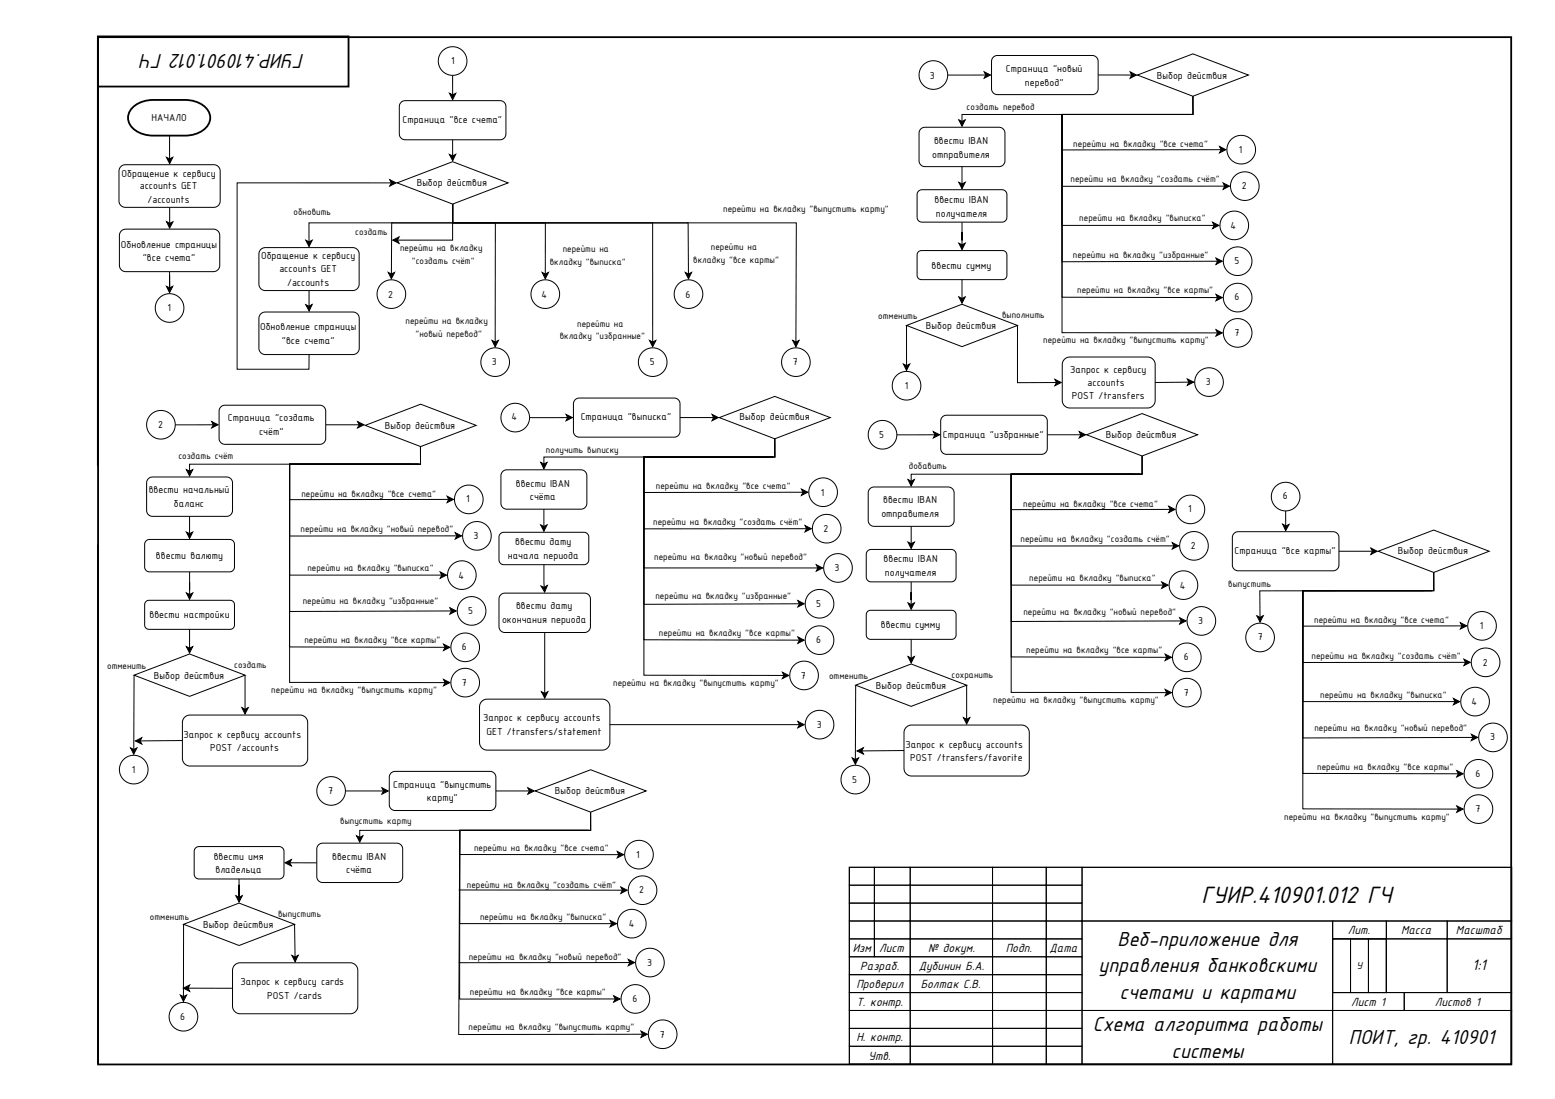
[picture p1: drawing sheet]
<svg xmlns="http://www.w3.org/2000/svg" width="420mm" height="297mm" viewBox="0 0 420 297" stroke-linecap="round" stroke-linejoin="round" font-family="sans-serif">
<path d="M26.4 9.8v116.1M26.5 9.8h67.7v13.6h-67.7zM26.5 10h381.9v277.7h-381.9zM26.5 147.2v140.3" fill="none" stroke="#000" stroke-width=".49"/>
<g fill="none" stroke="#000" stroke-width=".27">
<path d="M45.8 36.8v6.1M45 42.5l.8 .4 .9-.4-.9 1.7zM229.5 234.4h179v53.2h-179zM229.5 234.4h6.8v4.8h-6.8zM229.5 239.2h6.8v4.9h-6.8zM236.3 239.2h9.7v4.9h-9.7zM236.3 234.4h9.7v4.8h-9.7zM246 234.4h22.2v4.8h-22.2zM246 239.2h22.2v4.9h-22.2zM268.2 234.4h14.5v4.8h-14.5zM268.2 239.2h14.5v4.9h-14.5zM282.7 234.4h9.7v4.8h-9.7z"/>
<path d="M282.7 239.2h9.7v4.9h-9.7zM292.4 234.4h116.1v14.5h-116.1zM229.5 248.9h6.8v4.8h-6.8zM229.5 253.7h6.8v4.9h-6.8zM229.5 244.1h6.8v4.8h-6.8zM229.5 258.6h16.5v4.8h-16.5zM236.3 244.1h9.7v4.8h-9.7zM236.3 248.9h9.7v4.8h-9.7zM236.3 253.7h9.7v4.9h-9.7zM246 244.1h22.2v4.8h-22.2zM246 248.9h22.2v4.8h-22.2zM246 253.7h22.2v4.9h-22.2z"/>
<path d="M246 258.6h22.2v4.8h-22.2zM268.2 253.7h14.5v4.9h-14.5zM268.2 244.1h14.5v4.8h-14.5zM268.2 248.9h14.5v4.8h-14.5zM268.2 258.6h14.5v4.8h-14.5zM282.7 244.1h9.7v4.8h-9.7zM282.7 248.9h9.7v4.8h-9.7zM282.7 253.7h9.7v4.9h-9.7zM282.7 258.6h9.7v4.8h-9.7zM292.4 248.9h67.7v24.2h-67.7zM360.1 253.7h14.5v14.6h-14.5zM360.1 248.9h14.5v4.8h-14.5z"/>
<path d="M360.1 253.7h4.9v14.5h-4.9zM364.9 253.7h4.9v14.6h-4.9zM369.8 253.7h4.8v14.6h-4.8zM374.6 248.9h16.5v4.8h-16.5zM374.6 253.7h16.5v14.5h-16.5zM391.1 253.7h17.4v14.5h-17.4zM391.1 248.9h17.4v4.8h-17.4zM229.5 263.4h16.5v4.8h-16.5zM229.5 268.3h16.5v4.8h-16.5zM229.5 277.9h16.5v4.9h-16.5zM229.5 273.1h16.5v4.8h-16.5zM245.9 268.3h22.3v4.8h-22.3z"/>
<path d="M246 263.4h22.2v4.9h-22.2zM246 273.1h22.2v4.8h-22.2zM246 277.9h22.2v4.9h-22.2zM268.2 263.4h14.5v4.8h-14.5zM268.2 273.1h14.5v4.8h-14.5zM268.2 277.9h14.5v4.9h-14.5zM268.2 268.2h14.5v4.9h-14.5zM282.7 263.4h9.7v4.8h-9.7zM282.7 277.9h9.7v4.9h-9.7zM282.7 268.2h9.7v4.9h-9.7zM282.7 273.1h9.7v4.8h-9.7zM292.4 273.1h67.7v14.5h-67.7z"/>
<path d="M360.1 273.1h48.4v14.5h-48.4zM360.1 268.2h19.4v4.9h-19.4zM379.4 268.3h29.1v4.8h-29.1zM229.5 282.8h16.5v4.8h-16.5zM246 282.8h22.2v4.8h-22.2zM268.2 282.8h14.5v4.8h-14.5zM282.7 282.8h9.7v4.8h-9.7z"/>
</g>
<path d="M45 42.5l.8 .4 .9-.4-.9 1.7z" fill="#000"/>
<path d="M35.9 29a8 8 0 0 1 5.5-2h8.6a6.7 6.7 0 0 1 6.7 4.1 4.6 4.6 0 0 1-3.6 5l-3.1 .6h-8.6a6.7 6.7 0 0 1-6.7-4.1 3.8 3.8 0 0 1 1.2-3.6z" fill="#fff"/>
<path d="M35.9 29a8 8 0 0 1 5.5-2h8.6a6.7 6.7 0 0 1 6.7 4.1 4.6 4.6 0 0 1-3.6 5l-3.1 .6h-8.6a6.7 6.7 0 0 1-6.7-4.1 3.8 3.8 0 0 1 1.2-3.6z" fill="none" stroke="#000" stroke-width=".49"/>
<path d="M122.3 37.8v4.9v-.6M121.4 41.7l.9 .4 .9-.4-.9 1.7z" fill="none" stroke="#000" stroke-width=".27"/>
<path d="M121.4 41.7l.9 .4 .9-.4-.9 1.7z" fill="#000"/>
<path d="M108.4 27.7l1.1-.5h25.6a1.58 1.58 0 0 1 1.6 1.6v7.4a1.58 1.58 0 0 1-1.6 1.6h-25.6a1.58 1.58 0 0 1-1.6-1.6v-7.6z" fill="#fff"/>
<path d="M108.4 27.7l1.1-.5h25.6a1.58 1.58 0 0 1 1.6 1.6v7.4a1.58 1.58 0 0 1-1.6 1.6h-25.6a1.58 1.58 0 0 1-1.6-1.6v-7.6zM45 59.9l.9 .5 .8-.4-.9 1.6zM45.8 56v5l.1-.6" fill="none" stroke="#000" stroke-width=".27"/>
<path d="M45 59.9l.9 .5 .8-.4-.9 1.6z" fill="#000"/>
<path d="M32.7 45l1.2-.5h23.9a1.73 1.73 0 0 1 1.7 1.7v8.1a1.73 1.73 0 0 1-1.7 1.7h-23.9a1.73 1.73 0 0 1-1.7-1.7v-8.2z" fill="#fff"/>
<path d="M32.7 45l1.2-.5h23.9a1.73 1.73 0 0 1 1.7 1.7v8.1a1.73 1.73 0 0 1-1.7 1.7h-23.9a1.73 1.73 0 0 1-1.7-1.7v-8.2zM45 77.4l.8 .4 .9-.4-.9 1.7zM45.8 73.4v4.9v-3.9v3.4" fill="none" stroke="#000" stroke-width=".27"/>
<path d="M45 77.4l.8 .4 .9-.4-.9 1.7z" fill="#000"/>
<path d="M32.8 62.4l1.2-.5h23.7a1.72 1.72 0 0 1 1.7 1.7v8.1a1.72 1.72 0 0 1-1.7 1.7h-23.7a1.72 1.72 0 0 1-1.7-1.7v-8.2z" fill="#fff"/>
<path d="M121.5 25.2l.8 .4 .9-.4-.9 1.7zM122.3 20.4v5.2M32.8 62.4l1.2-.5h23.7a1.72 1.72 0 0 1 1.7 1.7v8.1a1.72 1.72 0 0 1-1.7 1.7h-23.7a1.72 1.72 0 0 1-1.7-1.7v-8.2z" fill="none" stroke="#000" stroke-width=".27"/>
<path d="M121.5 25.2l.8 .4 .9-.4-.9 1.7z" fill="#000"/>
<circle cx="122.3" cy="16.5" r="3.9" fill="#fff"/>
<circle cx="122.3" cy="16.5" r="3.9" fill="none" stroke="#000" stroke-width=".27"/>
<path d="M107.3 49.4l15-5.7 15 5.7-15 5.8z" fill="#fff"/>
<path d="M107.3 49.4l15-5.7 15 5.7-15 5.8zM83.5 78.5v5v-.7M82.6 82.4l.9 .4 .8-.5-.8 1.8z" fill="none" stroke="#000" stroke-width=".27"/>
<path d="M82.6 82.4l.9 .4 .8-.5-.8 1.8z" fill="#000"/>
<path d="M70.5 67.4l1.2-.5h23.6a1.74 1.74 0 0 1 1.8 1.8v8.1a1.74 1.74 0 0 1-1.8 1.7h-23.6a1.74 1.74 0 0 1-1.7-1.7v-8.3z" fill="#fff"/>
<g fill="none" stroke="#000" stroke-width=".27">
<path d="M122.3 55.2v5h-38.8v5.1M122.3 55.2v5h-16.5v13.9M122.3 55.2v5h11.6l-.1 32.2M122.3 55.2v5h25.1v13.9M122.3 55.2v5h54.1v32.2M122.3 55.2v5h63.6l.1 13.9M122.3 55.2v5h92.9l-.1 32.2M122.3 55.2v9.7h-14.9M70.5 67.4l1.2-.5h23.6a1.74 1.74 0 0 1 1.8 1.8v8.1a1.74 1.74 0 0 1-1.8 1.7h-23.6a1.74 1.74 0 0 1-1.7-1.7v-8.3zM82.6 64.9l.9 .4 .9-.4-.9 1.7zM104.9 73.6l.9 .5 .8-.5-.8 1.7zM106.1 64.9l1.7-.9-.4 .9 .4 .9z"/>
<path d="M146.5 73.6l.9 .5 .8-.5-.8 1.7zM185.2 73.6l.8 .5 .9-.5-.9 1.7zM133 92l.8 .4 .9-.4-.9 1.7zM175.5 92l.9 .4 .8-.4-.8 1.7zM214.2 92l.9 .4 .8-.4-.8 1.7z"/>
</g>
<path d="M82.6 64.9l.9 .4 .9-.4-.9 1.7zM104.9 73.6l.9 .5 .8-.5-.8 1.7zM106.1 64.9l1.7-.9-.4 .9 .4 .9zM146.5 73.6l.9 .5 .8-.5-.8 1.7zM185.2 73.6l.8 .5 .9-.5-.9 1.7zM133 92l.8 .4 .9-.4-.9 1.7zM175.5 92l.9 .4 .8-.4-.8 1.7zM214.2 92l.9 .4 .8-.4-.8 1.7z" fill="#000"/>
<circle cx="105.8" cy="79.5" r="3.9" fill="#fff"/>
<circle cx="105.8" cy="79.5" r="3.9" fill="none" stroke="#000" stroke-width=".27"/>
<path d="M70.5 84.8l1.2-.5h23.7a1.72 1.72 0 0 1 1.7 1.8v8a1.72 1.72 0 0 1-1.7 1.7h-23.7a1.72 1.72 0 0 1-1.7-1.7v-8.2z" fill="#fff"/>
<path d="M105.3 48.6l1.7 .8-1.7 .9 .5-.9zM105.8 49.4h-41.7v50.4h19.4v-4M70.5 84.8l1.2-.5h23.7a1.72 1.72 0 0 1 1.7 1.8v8a1.72 1.72 0 0 1-1.7 1.7h-23.7a1.72 1.72 0 0 1-1.7-1.7v-8.2z" fill="none" stroke="#000" stroke-width=".27"/>
<path d="M105.3 48.6l1.7 .8-1.7 .9 .5-.9z" fill="#000"/>
<circle cx="133.8" cy="97.9" r="3.9" fill="#fff"/>
<circle cx="133.8" cy="97.9" r="3.9" fill="none" stroke="#000" stroke-width=".27"/>
<circle cx="147.4" cy="79.5" r="3.9" fill="#fff"/>
<circle cx="147.4" cy="79.5" r="3.9" fill="none" stroke="#000" stroke-width=".27"/>
<circle cx="176.4" cy="97.9" r="3.9" fill="#fff"/>
<circle cx="176.4" cy="97.9" r="3.9" fill="none" stroke="#000" stroke-width=".27"/>
<circle cx="186" cy="79.5" r="3.9" fill="#fff"/>
<circle cx="186" cy="79.5" r="3.9" fill="none" stroke="#000" stroke-width=".27"/>
<circle cx="215.1" cy="97.9" r="3.9" fill="#fff"/>
<circle cx="215.1" cy="97.9" r="3.9" fill="none" stroke="#000" stroke-width=".27"/>
<circle cx="45.8" cy="83.2" r="3.9" fill="#fff"/>
<g fill="none" stroke="#000" stroke-width=".27">
<path d="M153 112l1.7 .9-1.7 .8 .4-.8zM153.4 112.9h-10.3M62.2 196l9.2 7.6M71.7 202.7l.7 1.8-1.8-.5 .8-.4z"/>
<circle cx="45.8" cy="83.2" r="3.9"/>
</g>
<path d="M153 112l1.7 .9-1.7 .8 .4-.8zM71.7 202.7l.7 1.8-1.8-.5 .8-.4z" fill="#000"/>
<circle cx="139.2" cy="112.9" r="3.9" fill="#fff"/>
<g fill="none" stroke="#000" stroke-width=".27">
<path d="M183.8 112.9h9M192.4 112l1.7 .9-1.7 .8 .4-.8z"/>
<circle cx="139.2" cy="112.9" r="3.9"/>
</g>
<path d="M192.4 112l1.7 .9-1.7 .8 .4-.8z" fill="#000"/>
<path d="M155.4 108l1.1-.4h25.7a1.58 1.58 0 0 1 1.6 1.6v7.4a1.58 1.58 0 0 1-1.6 1.5h-25.7a1.58 1.58 0 0 1-1.5-1.5v-7.6z" fill="#fff"/>
<path d="M155.4 108l1.1-.4h25.7a1.58 1.58 0 0 1 1.6 1.6v7.4a1.58 1.58 0 0 1-1.6 1.5h-25.7a1.58 1.58 0 0 1-1.5-1.5v-7.6z" fill="none" stroke="#000" stroke-width=".27"/>
<path d="M194.4 112.9l15-5.8 15 5.8-15 5.7z" fill="#fff"/>
<path d="M194.4 112.9l15-5.8 15 5.8-15 5.7zM209.4 118.6v4.9h-62.4v1.9M146.1 125l.9 .4 .8-.4-.8 1.7z" fill="none" stroke="#000" stroke-width=".27"/>
<path d="M146.1 125l.9 .4 .8-.4-.8 1.7z" fill="#000"/>
<path d="M135.8 127.4l1.2-.4h20a1.6 1.6 0 0 1 1.6 1.6v7.4a1.6 1.6 0 0 1-1.6 1.6h-20a1.6 1.6 0 0 1-1.6-1.6v-7.6z" fill="#fff"/>
<path d="M135.8 127.4l1.2-.4h20a1.6 1.6 0 0 1 1.6 1.6v7.4a1.6 1.6 0 0 1-1.6 1.6h-20a1.6 1.6 0 0 1-1.6-1.6v-7.6zM146.2 158.4l.9 .3 .8-.5-.7 1.8zM147 152.6l.1 6.1" fill="none" stroke="#000" stroke-width=".27"/>
<path d="M146.2 158.4l.9 .3 .8-.5-.7 1.8z" fill="#000"/>
<path d="M135.2 144.2l1-.3h21.9l.7 .5 .3 .6v6.6l-.5 .7-.8 .3h-22l-.7-.5-.3-.6v-6.3z" fill="#fff"/>
<path d="M135.2 144.2l1-.3h21.9l.7 .5 .3 .6v6.6l-.5 .7-.8 .3h-22l-.7-.5-.3-.6v-6.3z" fill="none" stroke="#000" stroke-width=".27"/>
<path d="M135.3 160.8l1.1-.5h21.6a1.6 1.6 0 0 1 1.6 1.6v7.4a1.6 1.6 0 0 1-1.6 1.6h-21.6a1.6 1.6 0 0 1-1.6-1.6v-7.6z" fill="#fff"/>
<path d="M147 137.6v4.7M146.1 141.9l.9 .4 .8-.4-.8 1.7zM135.3 160.8l1.1-.5h21.6a1.6 1.6 0 0 1 1.6 1.6v7.4a1.6 1.6 0 0 1-1.6 1.6h-21.6a1.6 1.6 0 0 1-1.6-1.6v-7.6zM147.2 170.9v16.5M146.3 187l.9 .4 .9-.4-.9 1.7z" fill="none" stroke="#000" stroke-width=".27"/>
<path d="M146.1 141.9l.9 .4 .8-.4-.8 1.7zM146.3 187l.9 .4 .9-.4-.9 1.7z" fill="#000"/>
<path d="M130.2 189.6l.7-.5 .7-.2h31.1a2.07 2.07 0 0 1 2.1 2.1v9.7a2.07 2.07 0 0 1-2.1 2h-31.1a2.07 2.07 0 0 1-2-2v-9.9z" fill="#fff"/>
<path d="M206.9 123.5h-32.9v39.8l42-.1M208.9 123.5h-34.9v30h47M208.9 123.5h-34.9v49.4l42 .1M208.9 123.5h-34.9v59h37.9M216.6 132.2l1.7 .8-1.7 .9 .4-.9zM217 133l-43 .1v-9.6h35.4v-4.9v4.9h-35.4v19.4h44M217.5 142l1.8 .9-1.8 .8 .5-.8zM220.6 152.6l1.7 .9-1.7 .9 .4-.9zM215.6 162.3l1.7 .9-1.7 .8 .4-.8zM215.6 172.1l1.7 .9-1.7 .9 .4-.9zM130.2 189.6l.7-.5 .7-.2h31.1a2.07 2.07 0 0 1 2.1 2.1v9.7a2.07 2.07 0 0 1-2.1 2h-31.1a2.07 2.07 0 0 1-2-2v-9.9zM211.4 181.7l1.7 .8-1.7 .9 .5-.9z" fill="none" stroke="#000" stroke-width=".27"/>
<path d="M216.6 132.2l1.7 .8-1.7 .9 .4-.9zM217.5 142l1.8 .9-1.8 .8 .5-.8zM220.6 152.6l1.7 .9-1.7 .9 .4-.9zM215.6 162.3l1.7 .9-1.7 .8 .4-.8zM215.6 172.1l1.7 .9-1.7 .9 .4-.9zM211.4 181.7l1.7 .8-1.7 .9 .5-.9z" fill="#000"/>
<circle cx="222.4" cy="133" r="3.9" fill="#fff"/>
<circle cx="222.4" cy="133" r="3.9" fill="none" stroke="#000" stroke-width=".27"/>
<circle cx="223.4" cy="142.9" r="3.9" fill="#fff"/>
<circle cx="223.4" cy="142.9" r="3.9" fill="none" stroke="#000" stroke-width=".27"/>
<circle cx="226.4" cy="153.5" r="3.9" fill="#fff"/>
<circle cx="226.4" cy="153.5" r="3.9" fill="none" stroke="#000" stroke-width=".27"/>
<circle cx="221.5" cy="163.2" r="3.9" fill="#fff"/>
<circle cx="221.5" cy="163.2" r="3.9" fill="none" stroke="#000" stroke-width=".27"/>
<circle cx="221.5" cy="173" r="3.9" fill="#fff"/>
<circle cx="221.5" cy="173" r="3.9" fill="none" stroke="#000" stroke-width=".27"/>
<circle cx="217.3" cy="182.5" r="3.9" fill="#fff"/>
<g fill="none" stroke="#000" stroke-width=".27">
<path d="M164.8 195.8h51.2M215.6 195l1.7 .8-1.7 .9 .4-.9z"/>
<circle cx="217.3" cy="182.5" r="3.9"/>
</g>
<path d="M215.6 195l1.7 .8-1.7 .9 .4-.9z" fill="#000"/>
<circle cx="221.5" cy="195.8" r="3.9" fill="#fff"/>
<g fill="none" stroke="#000" stroke-width=".27">
<path d="M265.9 19.4l1.8 .9-1.8 .8 .5-.8zM266.4 20.3h-10.3"/>
<circle cx="221.5" cy="195.8" r="3.9"/>
</g>
<path d="M265.9 19.4l1.8 .9-1.8 .8 .5-.8z" fill="#000"/>
<circle cx="252.2" cy="20.3" r="3.9" fill="#fff"/>
<g fill="none" stroke="#000" stroke-width=".27">
<path d="M305.4 19.4l1.7 .9-1.7 .8 .4-.8zM296.7 20.3h9.1"/>
<circle cx="252.2" cy="20.3" r="3.9"/>
</g>
<path d="M305.4 19.4l1.7 .9-1.7 .8 .4-.8z" fill="#000"/>
<path d="M268.4 15.5l1.1-.5h25.7a1.58 1.58 0 0 1 1.5 1.6v7.4a1.58 1.58 0 0 1-1.5 1.6h-25.7a1.58 1.58 0 0 1-1.6-1.6v-7.6z" fill="#fff"/>
<path d="M268.4 15.5l1.1-.5h25.7a1.58 1.58 0 0 1 1.5 1.6v7.4a1.58 1.58 0 0 1-1.5 1.6h-25.7a1.58 1.58 0 0 1-1.6-1.6v-7.6z" fill="none" stroke="#000" stroke-width=".27"/>
<path d="M307.4 20.3l15-5.7 14.9 5.7-14.9 5.7z" fill="#fff"/>
<path d="M259.1 32.4l.9 .4 .8-.4-.8 1.7zM307.4 20.3l15-5.7 14.9 5.7-14.9 5.7zM322.4 26v4.9h-62.4v1.9" fill="none" stroke="#000" stroke-width=".27"/>
<path d="M259.1 32.4l.9 .4 .8-.4-.8 1.7z" fill="#000"/>
<path d="M248.8 34.9l1.1-.5h20.1a1.6 1.6 0 0 1 1.6 1.6v7.4a1.6 1.6 0 0 1-1.6 1.6h-20.1a1.6 1.6 0 0 1-1.5-1.6v-7.6z" fill="#fff"/>
<path d="M248.8 34.9l1.1-.5h20.1a1.6 1.6 0 0 1 1.6 1.6v7.4a1.6 1.6 0 0 1-1.6 1.6h-20.1a1.6 1.6 0 0 1-1.5-1.6v-7.6zM259.1 65.7l.9 .5 .8-.5-.8 1.7zM260 60v6.2" fill="none" stroke="#000" stroke-width=".27"/>
<path d="M259.1 65.7l.9 .5 .8-.5-.8 1.7z" fill="#000"/>
<path d="M248.2 51.7l.9-.4h22l.7 .5 .3 .6-.1 6.7-.4 .7-.8 .2h-22l-.7-.5-.3-.6v-6.3z" fill="#fff"/>
<path d="M248.2 51.7l.9-.4h22l.7 .5 .3 .6-.1 6.7-.4 .7-.8 .2h-22l-.7-.5-.3-.6v-6.3z" fill="none" stroke="#000" stroke-width=".27"/>
<path d="M248.2 68.1l.8-.4 22.2 .1 .7 .4 .2 .5v6l-.5 .6-.7 .3-22.2-.1-.6-.4-.3-.6v-5.6z" fill="#fff"/>
<path d="M259.1 49.3l.9 .4 .8-.4-.8 1.7zM260 45v4.7M248.2 68.1l.8-.4 22.2 .1 .7 .4 .2 .5v6l-.5 .6-.7 .3-22.2-.1-.6-.4-.3-.6v-5.6z" fill="none" stroke="#000" stroke-width=".27"/>
<path d="M259.1 49.3l.9 .4 .8-.4-.8 1.7z" fill="#000"/>
<path d="M245 88l15-5.8 15 5.8-15 5.7z" fill="#fff"/>
<path d="M245 88l15-5.8 15 5.8-15 5.7z" fill="none" stroke="#000" stroke-width=".27"/>
<circle cx="245" cy="104.2" r="3.9" fill="#fff"/>
<g fill="none" stroke="#000" stroke-width=".27">
<path d="M260 75.6v5.1M259.1 80.2l.9 .5 .8-.5-.8 1.8zM275 88l-.1 15.4h10.6M285 102.5l1.8 .9-1.7 .8 .4-.8z"/>
<circle cx="245" cy="104.2" r="3.9"/>
</g>
<path d="M259.1 80.2l.9 .5 .8-.5-.8 1.8zM285 102.5l1.8 .9-1.7 .8 .4-.8z" fill="#000"/>
<path d="M287.7 97.1l.6-.5 .8-.1h21a2.07 2.07 0 0 1 2.1 2.1v9.6a2.07 2.07 0 0 1-2.1 2.1h-21a2.07 2.07 0 0 1-2.1-2.1l.1-9.9z" fill="#fff"/>
<path d="M319.9 30.9h-32.9v39.8l42-.1M321.9 30.9h-34.9v30h41.1M321.9 30.9h-34.9v49.4l42 .1M321.9 30.9h-34.9v59l42 .1M329.5 39.6l1.8 .9-1.7 .8 .4-.8zM330 40.5h-43v-9.6h35.4v-4.9v4.9h-35.4v19.4h43.9M330.5 49.4l1.7 .9-1.7 .9 .4-.9zM327.7 60.1l1.7 .8-1.7 .9 .4-.9zM328.6 69.7l1.7 .9-1.7 .9 .4-.9zM328.6 79.6l1.7 .8-1.7 .9 .4-.9zM287.7 97.1l.6-.5 .8-.1h21a2.07 2.07 0 0 1 2.1 2.1v9.6a2.07 2.07 0 0 1-2.1 2.1h-21a2.07 2.07 0 0 1-2.1-2.1l.1-9.9zM328.6 89.1l1.7 .9-1.7 .8 .4-.8z" fill="none" stroke="#000" stroke-width=".27"/>
<path d="M329.5 39.6l1.8 .9-1.7 .8 .4-.8zM330.5 49.4l1.7 .9-1.7 .9 .4-.9zM327.7 60.1l1.7 .8-1.7 .9 .4-.9zM328.6 69.7l1.7 .9-1.7 .9 .4-.9zM328.6 79.6l1.7 .8-1.7 .9 .4-.9zM328.6 89.1l1.7 .9-1.7 .8 .4-.8z" fill="#000"/>
<circle cx="335.4" cy="40.4" r="3.9" fill="#fff"/>
<circle cx="335.4" cy="40.4" r="3.9" fill="none" stroke="#000" stroke-width=".27"/>
<circle cx="336.4" cy="50.3" r="3.9" fill="#fff"/>
<circle cx="336.4" cy="50.3" r="3.9" fill="none" stroke="#000" stroke-width=".27"/>
<circle cx="333.5" cy="60.9" r="3.9" fill="#fff"/>
<circle cx="333.5" cy="60.9" r="3.9" fill="none" stroke="#000" stroke-width=".27"/>
<circle cx="334.4" cy="70.6" r="3.9" fill="#fff"/>
<circle cx="334.4" cy="70.6" r="3.9" fill="none" stroke="#000" stroke-width=".27"/>
<circle cx="334.4" cy="80.4" r="3.9" fill="#fff"/>
<circle cx="334.4" cy="80.4" r="3.9" fill="none" stroke="#000" stroke-width=".27"/>
<circle cx="334.4" cy="90" r="3.9" fill="#fff"/>
<g fill="none" stroke="#000" stroke-width=".27">
<path d="M320.8 102.4l1.8 .9-1.7 .8 .4-.8zM321.3 103.3l-9.1 .1"/>
<circle cx="334.4" cy="90" r="3.9"/>
</g>
<path d="M320.8 102.4l1.8 .9-1.7 .8 .4-.8z" fill="#000"/>
<circle cx="326.7" cy="103.3" r="3.9" fill="#fff"/>
<g fill="none" stroke="#000" stroke-width=".27">
<path d="M244.1 98.4l.9 .4 .8-.4-.8 1.7zM245 88v10.8M252.2 116.6l1.7 .9-1.7 .9 .4-.9zM252.6 117.5h-10.2"/>
<circle cx="326.7" cy="103.3" r="3.9"/>
</g>
<path d="M244.1 98.4l.9 .4 .8-.4-.8 1.7zM252.2 116.6l1.7 .9-1.7 .9 .4-.9z" fill="#000"/>
<circle cx="238.5" cy="117.5" r="3.9" fill="#fff"/>
<g fill="none" stroke="#000" stroke-width=".27">
<path d="M283 117.5h9.1M291.6 116.6l1.8 .9-1.8 .9 .5-.9z"/>
<circle cx="238.5" cy="117.5" r="3.9"/>
</g>
<path d="M291.6 116.6l1.8 .9-1.8 .9 .5-.9z" fill="#000"/>
<path d="M254.7 112.7l1.1-.5h25.6a1.58 1.58 0 0 1 1.6 1.6v7.4a1.58 1.58 0 0 1-1.6 1.6h-25.6a1.58 1.58 0 0 1-1.6-1.6v-7.6z" fill="#fff"/>
<path d="M254.7 112.7l1.1-.5h25.6a1.58 1.58 0 0 1 1.6 1.6v7.4a1.58 1.58 0 0 1-1.6 1.6h-25.6a1.58 1.58 0 0 1-1.6-1.6v-7.6z" fill="none" stroke="#000" stroke-width=".27"/>
<path d="M293.6 117.5l15-5.7 15 5.7-15 5.7z" fill="#fff"/>
<path d="M293.6 117.5l15-5.7 15 5.7-15 5.7zM245.4 129.6l.8 .4 .9-.4-.9 1.7zM308.6 123.2v5h-62.4v1.8" fill="none" stroke="#000" stroke-width=".27"/>
<path d="M245.4 129.6l.8 .4 .9-.4-.9 1.7z" fill="#000"/>
<path d="M235.1 132.1l1.1-.5h20a1.6 1.6 0 0 1 1.6 1.6v7.5a1.6 1.6 0 0 1-1.6 1.6h-20a1.6 1.6 0 0 1-1.6-1.6v-7.6z" fill="#fff"/>
<path d="M235.1 132.1l1.1-.5h20a1.6 1.6 0 0 1 1.6 1.6v7.5a1.6 1.6 0 0 1-1.6 1.6h-20a1.6 1.6 0 0 1-1.6-1.6v-7.6zM246.2 157.2v6.2M245.4 162.9l.8 .5 .9-.5-.9 1.8z" fill="none" stroke="#000" stroke-width=".27"/>
<path d="M245.4 162.9l.8 .5 .9-.5-.9 1.8z" fill="#000"/>
<path d="M234.5 148.9l.9-.4h22l.7 .5 .2 .6v6.7l-.5 .7-.8 .2h-21.9l-.7-.5-.3-.6v-6.3z" fill="#fff"/>
<path d="M234.5 148.9l.9-.4h22l.7 .5 .2 .6v6.7l-.5 .7-.8 .2h-21.9l-.7-.5-.3-.6v-6.3z" fill="none" stroke="#000" stroke-width=".27"/>
<path d="M234.4 165.3l.9-.4 22.2 .1 .6 .4 .2 .6v5.9l-.4 .6-.7 .3-22.2-.1-.7-.4-.2-.5v-5.7z" fill="#fff"/>
<path d="M245.4 146.5l.8 .4 .9-.4-.9 1.7zM246.2 142.3v4.6M234.4 165.3l.9-.4 22.2 .1 .6 .4 .2 .6v5.9l-.4 .6-.7 .3-22.2-.1-.7-.4-.2-.5v-5.7z" fill="none" stroke="#000" stroke-width=".27"/>
<path d="M245.4 146.5l.8 .4 .9-.4-.9 1.7z" fill="#000"/>
<path d="M231.2 185.2l15-5.8 15 5.8-15 5.7z" fill="#fff"/>
<path d="M231.2 185.2l15-5.8 15 5.8-15 5.7z" fill="none" stroke="#000" stroke-width=".27"/>
<circle cx="231.1" cy="210.7" r="3.9" fill="#fff"/>
<g fill="none" stroke="#000" stroke-width=".27">
<path d="M245.4 177.5l.8 .4 .9-.4-.9 1.7zM246.2 172.8v5.1M260.4 194l.8 .4 .9-.4-.9 1.7zM261.2 185.2v9.2"/>
<circle cx="231.1" cy="210.7" r="3.9"/>
</g>
<path d="M245.4 177.5l.8 .4 .9-.4-.9 1.7zM260.4 194l.8 .4 .9-.4-.9 1.7z" fill="#000"/>
<path d="M244.9 196.6l.7-.5 .8-.2h29.7a2.07 2.07 0 0 1 2 2.1v9.7a2.07 2.07 0 0 1-2 2h-29.7a2.07 2.07 0 0 1-2.1-2v-9.9z" fill="#fff"/>
<path d="M306.2 128.2h-33v39.8l46-.2M308.1 128.2h-34.9v29.9h41.2M308.1 128.2h-34.9v49.3l42.1 .1M308.1 128.2h-34.9v58.9l42.1 .1M315.8 136.8l1.7 .9-1.7 .8 .4-.8zM316.2 137.7h-43v-9.5h35.4v-5v5h-35.4v19.4l44-.1M313.9 157.3l1.8 .8-1.8 .9 .5-.9zM316.8 146.7l1.7 .8-1.7 .9 .4-.9zM314.8 176.8l1.8 .8-1.8 .9 .5-.9zM318.8 167l1.7 .8-1.7 .9 .4-.9zM244.9 196.6l.7-.5 .8-.2h29.7a2.07 2.07 0 0 1 2 2.1v9.7a2.07 2.07 0 0 1-2 2h-29.7a2.07 2.07 0 0 1-2.1-2v-9.9zM314.8 186.3l1.8 .9-1.8 .8 .5-.8z" fill="none" stroke="#000" stroke-width=".27"/>
<path d="M315.8 136.8l1.7 .9-1.7 .8 .4-.8zM313.9 157.3l1.8 .8-1.8 .9 .5-.9zM316.8 146.7l1.7 .8-1.7 .9 .4-.9zM314.8 176.8l1.8 .8-1.8 .9 .5-.9zM318.8 167l1.7 .8-1.7 .9 .4-.9zM314.8 186.3l1.8 .9-1.8 .8 .5-.8z" fill="#000"/>
<circle cx="321.7" cy="137.7" r="3.9" fill="#fff"/>
<circle cx="321.7" cy="137.7" r="3.9" fill="none" stroke="#000" stroke-width=".27"/>
<circle cx="322.6" cy="147.5" r="3.9" fill="#fff"/>
<circle cx="322.6" cy="147.5" r="3.9" fill="none" stroke="#000" stroke-width=".27"/>
<circle cx="319.8" cy="158.1" r="3.9" fill="#fff"/>
<circle cx="319.8" cy="158.1" r="3.9" fill="none" stroke="#000" stroke-width=".27"/>
<circle cx="324.6" cy="167.8" r="3.9" fill="#fff"/>
<circle cx="324.6" cy="167.8" r="3.9" fill="none" stroke="#000" stroke-width=".27"/>
<circle cx="320.7" cy="177.6" r="3.9" fill="#fff"/>
<circle cx="320.7" cy="177.6" r="3.9" fill="none" stroke="#000" stroke-width=".27"/>
<circle cx="320.7" cy="187.2" r="3.9" fill="#fff"/>
<g fill="none" stroke="#000" stroke-width=".27">
<path d="M57.2 113.9l1.7 .9-1.7 .9 .4-.9zM57.6 114.8h-10.2M231.2 185.2l-.1 20.1M230.3 204.8l.8 .5 .9-.5-.9 1.7zM231.6 203l1.7-.9-.4 .8 .4 .9zM244.3 202.8l-11.4 .1"/>
<circle cx="320.7" cy="187.2" r="3.9"/>
</g>
<path d="M57.2 113.9l1.7 .9-1.7 .9 .4-.9zM230.3 204.8l.8 .5 .9-.5-.9 1.7zM231.6 203l1.7-.9-.4 .8 .4 .9z" fill="#000"/>
<circle cx="43.5" cy="114.8" r="3.9" fill="#fff"/>
<g fill="none" stroke="#000" stroke-width=".27">
<path d="M88 114.8h9.1M96.6 113.9l1.8 .9-1.8 .9 .5-.9z"/>
<circle cx="43.5" cy="114.8" r="3.9"/>
</g>
<path d="M96.6 113.9l1.8 .9-1.8 .9 .5-.9z" fill="#000"/>
<path d="M59.7 110l1.1-.5h25.6a1.58 1.58 0 0 1 1.6 1.6v7.4a1.58 1.58 0 0 1-1.6 1.6h-25.6a1.58 1.58 0 0 1-1.6-1.6v-7.6z" fill="#fff"/>
<path d="M59.7 110l1.1-.5h25.6a1.58 1.58 0 0 1 1.6 1.6v7.4a1.58 1.58 0 0 1-1.6 1.6h-25.6a1.58 1.58 0 0 1-1.6-1.6v-7.6zM50.4 126.9l.8 .4 .9-.4-.9 1.7zM113.6 120.5v5h-62.4v1.8" fill="none" stroke="#000" stroke-width=".27"/>
<path d="M50.4 126.9l.8 .4 .9-.4-.9 1.7z" fill="#000"/>
<path d="M40.1 129.4l1.1-.5h20a1.6 1.6 0 0 1 1.6 1.6v7.5a1.6 1.6 0 0 1-1.6 1.5h-20a1.6 1.6 0 0 1-1.6-1.5v-7.7z" fill="#fff"/>
<path d="M40.1 129.4l1.1-.5h20a1.6 1.6 0 0 1 1.6 1.6v7.5a1.6 1.6 0 0 1-1.6 1.5h-20a1.6 1.6 0 0 1-1.6-1.5v-7.7zM51.2 154.5v6.2M50.4 160.2l.8 .5 .9-.5-.9 1.8z" fill="none" stroke="#000" stroke-width=".27"/>
<path d="M50.4 160.2l.8 .5 .9-.5-.9 1.8z" fill="#000"/>
<path d="M39.5 146.2l.9-.4h22l.7 .5 .2 .6v6.7l-.5 .7-.8 .2h-21.9l-.7-.5-.3-.6v-6.3z" fill="#fff"/>
<path d="M39.5 146.2l.9-.4h22l.7 .5 .2 .6v6.7l-.5 .7-.8 .2h-21.9l-.7-.5-.3-.6v-6.3z" fill="none" stroke="#000" stroke-width=".27"/>
<path d="M39.4 162.6l.9-.4 22.2 .1 .6 .4 .3 .6-.1 5.9-.4 .6-.7 .3-22.2-.1-.7-.4-.2-.5v-5.7z" fill="#fff"/>
<path d="M51.2 139.5v4.7M50.4 143.8l.8 .4 .9-.4-.9 1.7zM39.4 162.6l.9-.4 22.2 .1 .6 .4 .3 .6-.1 5.9-.4 .6-.7 .3-22.2-.1-.7-.4-.2-.5v-5.7z" fill="none" stroke="#000" stroke-width=".27"/>
<path d="M50.4 143.8l.8 .4 .9-.4-.9 1.7z" fill="#000"/>
<path d="M36.2 182.5l15-5.8 15 5.8-15 5.7z" fill="#fff"/>
<path d="M36.2 182.5l15-5.8 15 5.8-15 5.7z" fill="none" stroke="#000" stroke-width=".27"/>
<circle cx="36.1" cy="208" r="3.9" fill="#fff"/>
<g fill="none" stroke="#000" stroke-width=".27">
<path d="M50.4 174.7l.8 .5 .9-.5-.9 1.8zM51.2 170.1v5.1M65.4 191.2l.8 .5 .9-.5-.9 1.8zM66.2 182.5v9.2"/>
<circle cx="36.1" cy="208" r="3.9"/>
</g>
<path d="M50.4 174.7l.8 .5 .9-.5-.9 1.8zM65.4 191.2l.8 .5 .9-.5-.9 1.8z" fill="#000"/>
<path d="M49.9 193.8l.7-.4 .8-.2h29.7a2.07 2.07 0 0 1 2 2.1v9.7a2.07 2.07 0 0 1-2 2h-29.7a2.07 2.07 0 0 1-2.1-2v-9.9z" fill="#fff"/>
<path d="M111.2 125.5h-32.9v39.8l43.7-.2M113.1 125.5h-34.8v29.9h41.1M113.1 125.5h-34.8v49.3l42 .1M113.1 125.5h-34.8v58.9l42 .1M120.8 134.1l1.7 .9-1.7 .8 .4-.8zM121.2 135h-42.9v-9.5h35.3v-5v5h-35.3v19.4l45.1-.1M118.9 154.6l1.8 .8-1.8 .9 .5-.9zM123 144l1.7 .8-1.7 .9 .4-.9zM119.9 174.1l1.7 .8-1.8 .9 .5-.9zM121.6 164.3l1.7 .8-1.7 .9 .4-.9zM49.9 193.8l.7-.4 .8-.2h29.7a2.07 2.07 0 0 1 2 2.1v9.7a2.07 2.07 0 0 1-2 2h-29.7a2.07 2.07 0 0 1-2.1-2v-9.9zM119.9 183.6l1.7 .9-1.8 .8 .5-.8z" fill="none" stroke="#000" stroke-width=".27"/>
<path d="M120.8 134.1l1.7 .9-1.7 .8 .4-.8zM118.9 154.6l1.8 .8-1.8 .9 .5-.9zM123 144l1.7 .8-1.7 .9 .4-.9zM119.9 174.1l1.7 .8-1.8 .9 .5-.9zM121.6 164.3l1.7 .8-1.7 .9 .4-.9zM119.9 183.6l1.7 .9-1.8 .8 .5-.8z" fill="#000"/>
<circle cx="126.7" cy="135" r="3.9" fill="#fff"/>
<circle cx="126.7" cy="135" r="3.9" fill="none" stroke="#000" stroke-width=".27"/>
<circle cx="128.9" cy="144.8" r="3.9" fill="#fff"/>
<circle cx="128.9" cy="144.8" r="3.9" fill="none" stroke="#000" stroke-width=".27"/>
<circle cx="124.8" cy="155.4" r="3.9" fill="#fff"/>
<circle cx="124.8" cy="155.4" r="3.9" fill="none" stroke="#000" stroke-width=".27"/>
<circle cx="127.4" cy="165.1" r="3.9" fill="#fff"/>
<circle cx="127.4" cy="165.1" r="3.9" fill="none" stroke="#000" stroke-width=".27"/>
<circle cx="125.7" cy="174.9" r="3.9" fill="#fff"/>
<circle cx="125.7" cy="174.9" r="3.9" fill="none" stroke="#000" stroke-width=".27"/>
<circle cx="125.7" cy="184.5" r="3.9" fill="#fff"/>
<g fill="none" stroke="#000" stroke-width=".27">
<path d="M347.4 138.1v4.9l.1-.9M346.6 141.7l.9 .4 .8-.4-.9 1.7zM36.2 182.5l-.1 20.1M35.3 202.1l.8 .5 .9-.5-.9 1.7zM36.6 200.2l1.7-.8-.4 .8 .4 .9zM49.3 200.1l-11.4 .1"/>
<circle cx="125.7" cy="184.5" r="3.9"/>
</g>
<path d="M346.6 141.7l.9 .4 .8-.4-.9 1.7zM35.3 202.1l.8 .5 .9-.5-.9 1.7zM36.6 200.2l1.7-.8-.4 .8 .4 .9z" fill="#000"/>
<circle cx="347.4" cy="134.2" r="3.9" fill="#fff"/>
<g fill="none" stroke="#000" stroke-width=".27">
<path d="M361.8 149h9.1M370.4 148.1l1.8 .9-1.8 .8 .5-.8z"/>
<circle cx="347.4" cy="134.2" r="3.9"/>
</g>
<path d="M370.4 148.1l1.8 .9-1.8 .8 .5-.8z" fill="#000"/>
<path d="M333.5 144.2l1.1-.5h25.6a1.58 1.58 0 0 1 1.6 1.6v7.4a1.58 1.58 0 0 1-1.6 1.6h-25.6a1.58 1.58 0 0 1-1.6-1.6v-7.6z" fill="#fff"/>
<path d="M333.5 144.2l1.1-.5h25.6a1.58 1.58 0 0 1 1.6 1.6v7.4a1.58 1.58 0 0 1-1.6 1.6h-25.6a1.58 1.58 0 0 1-1.6-1.6v-7.6z" fill="none" stroke="#000" stroke-width=".27"/>
<path d="M372.4 149l15-5.7 15 5.7-15 5.7z" fill="#fff"/>
<path d="M372.4 149l15-5.7 15 5.7-15 5.7zM387.4 154.7v4.9l-47 .1 .1 7.1M339.6 166.4l.9 .4 .9-.4-.9 1.7z" fill="none" stroke="#000" stroke-width=".27"/>
<path d="M339.6 166.4l.9 .4 .9-.4-.9 1.7z" fill="#000"/>
<circle cx="340.5" cy="172.3" r="3.9" fill="#fff"/>
<g fill="none" stroke="#000" stroke-width=".27">
<path d="M385 159.6h-32.9v39.8l45.9-.1M386.9 159.6h-34.8v30h41.1M386.9 159.6h-34.8v49.4l42 .1M386.9 159.6h-34.8v59l42 .1M394.6 168.3l1.7 .8-1.7 .9 .5-.9zM395.1 169.1l-43 .1v-9.6h35.3v-4.9v4.9h-35.3v19.4h43.9M395.6 178.1l1.7 .9-1.7 .9 .4-.9zM392.7 188.8l1.8 .8-1.8 .9 .5-.9zM397.6 198.4l1.7 .9-1.7 .9 .4-.9zM393.7 208.3l1.7 .8-1.7 .9 .4-.9zM393.7 217.8l1.7 .9-1.7 .8 .4-.8z"/>
<circle cx="340.5" cy="172.3" r="3.9"/>
</g>
<path d="M394.6 168.3l1.7 .8-1.7 .9 .5-.9zM395.6 178.1l1.7 .9-1.7 .9 .4-.9zM392.7 188.8l1.8 .8-1.8 .9 .5-.9zM397.6 198.4l1.7 .9-1.7 .9 .4-.9zM393.7 208.3l1.7 .8-1.7 .9 .4-.9zM393.7 217.8l1.7 .9-1.7 .8 .4-.8z" fill="#000"/>
<circle cx="400.5" cy="169.1" r="3.9" fill="#fff"/>
<circle cx="400.5" cy="169.1" r="3.9" fill="none" stroke="#000" stroke-width=".27"/>
<circle cx="401.4" cy="179" r="3.9" fill="#fff"/>
<circle cx="401.4" cy="179" r="3.9" fill="none" stroke="#000" stroke-width=".27"/>
<circle cx="398.6" cy="189.6" r="3.9" fill="#fff"/>
<circle cx="398.6" cy="189.6" r="3.9" fill="none" stroke="#000" stroke-width=".27"/>
<circle cx="403.4" cy="199.3" r="3.9" fill="#fff"/>
<circle cx="403.4" cy="199.3" r="3.9" fill="none" stroke="#000" stroke-width=".27"/>
<circle cx="399.5" cy="209.1" r="3.9" fill="#fff"/>
<circle cx="399.5" cy="209.1" r="3.9" fill="none" stroke="#000" stroke-width=".27"/>
<circle cx="399.5" cy="218.7" r="3.9" fill="#fff"/>
<g fill="none" stroke="#000" stroke-width=".27">
<path d="M93.3 213.8h10.3M103.2 212.9l1.7 .9-1.7 .8 .4-.8z"/>
<circle cx="399.5" cy="218.7" r="3.9"/>
</g>
<path d="M103.2 212.9l1.7 .9-1.7 .8 .4-.8z" fill="#000"/>
<circle cx="89.5" cy="213.8" r="3.9" fill="#fff"/>
<g fill="none" stroke="#000" stroke-width=".27">
<path d="M134 213.8h9.1M142.6 212.9l1.7 .9-1.7 .8 .5-.8z"/>
<circle cx="89.5" cy="213.8" r="3.9"/>
</g>
<path d="M142.6 212.9l1.7 .9-1.7 .8 .5-.8z" fill="#000"/>
<path d="M105.7 208.9l1.1-.4h25.6a1.58 1.58 0 0 1 1.6 1.6v7.4a1.58 1.58 0 0 1-1.6 1.5h-25.6a1.58 1.58 0 0 1-1.6-1.5v-7.6z" fill="#fff"/>
<path d="M105.7 208.9l1.1-.4h25.6a1.58 1.58 0 0 1 1.6 1.6v7.4a1.58 1.58 0 0 1-1.6 1.5h-25.6a1.58 1.58 0 0 1-1.6-1.5v-7.6z" fill="none" stroke="#000" stroke-width=".27"/>
<path d="M144.6 213.8l15-5.8 15 5.8-15 5.7z" fill="#fff"/>
<path d="M144.6 213.8l15-5.8 15 5.8-15 5.7zM159.6 219.5v4.9h-62.4v1.9M96.3 225.9l.9 .4 .9-.4-.9 1.7z" fill="none" stroke="#000" stroke-width=".27"/>
<path d="M96.3 225.9l.9 .4 .9-.4-.9 1.7z" fill="#000"/>
<path d="M86.1 228.3l1.1-.4h20a1.6 1.6 0 0 1 1.6 1.6v7.4a1.6 1.6 0 0 1-1.6 1.6h-20a1.6 1.6 0 0 1-1.6-1.6v-7.6z" fill="#fff"/>
<path d="M64.6 237.5v5M86.1 228.3l1.1-.4h20a1.6 1.6 0 0 1 1.6 1.6v7.4a1.6 1.6 0 0 1-1.6 1.6h-20a1.6 1.6 0 0 1-1.6-1.6v-7.6zM63.7 242.1l.9 .4 .9-.4-.9 1.7z" fill="none" stroke="#000" stroke-width=".27"/>
<path d="M63.7 242.1l.9 .4 .9-.4-.9 1.7z" fill="#000"/>
<path d="M52.9 229.2l.9-.4h22l.7 .5 .2 .6v6.7l-.5 .7-.8 .2h-22l-.7-.5-.2-.6v-6.3z" fill="#fff"/>
<path d="M52.9 229.2l.9-.4h22l.7 .5 .2 .6v6.7l-.5 .7-.8 .2h-22l-.7-.5-.2-.6v-6.3zM77 233.2l1.7-.9-.4 .9 .4 .8zM78.3 233.2h7.3" fill="none" stroke="#000" stroke-width=".27"/>
<path d="M77 233.2l1.7-.9-.4 .9 .4 .8z" fill="#000"/>
<path d="M49.6 249.8l15-5.7 15 5.7-15 5.7z" fill="#fff"/>
<path d="M49.6 249.8l15-5.7 15 5.7-15 5.7z" fill="none" stroke="#000" stroke-width=".27"/>
<circle cx="49.6" cy="274.8" r="3.9" fill="#fff"/>
<g fill="none" stroke="#000" stroke-width=".27">
<path d="M78.9 258.2l.8 .4 .9-.4-.8 1.7zM79.6 249.8l.1 8.8"/>
<circle cx="49.6" cy="274.8" r="3.9"/>
</g>
<path d="M78.9 258.2l.8 .4 .9-.4-.8 1.7z" fill="#000"/>
<path d="M63.4 260.8l.7-.4 .8-.2h29.7a2.07 2.07 0 0 1 2.1 2.1v9.6a2.07 2.07 0 0 1-2.1 2.1h-29.7a2.07 2.07 0 0 1-2.1-2.1v-9.8z" fill="#fff"/>
<g fill="none" stroke="#000" stroke-width=".27">
<path d="M159.6 219.5v4.9h-35.4v6.5l43 .1M159.1 224.4h-34.9v25.2h41.1M159.1 224.4h-34.9v45.6h42.1M159.1 224.4h-34.9l-.2 55.2 49.6-.1M166.8 230.1l1.7 .9-1.7 .8 .4-.8zM167.8 239.7l1.7 .9-1.7 .8 .4-.8zM124 240.5l44.2 .1M164.9 248.8l1.7 .8-1.7 .9 .4-.9zM169.8 259.3l1.7 .8-1.7 .9 .4-.9zM63.4 260.8l.7-.4 .8-.2h29.7a2.07 2.07 0 0 1 2.1 2.1v9.6a2.07 2.07 0 0 1-2.1 2.1h-29.7a2.07 2.07 0 0 1-2.1-2.1v-9.8zM165.8 269.1l1.8 .9-1.8 .8 .5-.8zM170.2 260.1l-46.2 .1"/>
<path d="M173.2 278.7l1.7 .8-1.7 .9 .4-.9z"/>
</g>
<path d="M166.8 230.1l1.7 .9-1.7 .8 .4-.8zM164.9 248.8l1.7 .8-1.7 .9 .4-.9zM167.8 239.7l1.7 .9-1.7 .8 .4-.8zM165.8 269.1l1.8 .9-1.8 .8 .5-.8zM169.8 259.3l1.7 .8-1.7 .9 .4-.9zM173.2 278.7l1.7 .8-1.7 .9 .4-.9z" fill="#000"/>
<circle cx="172.7" cy="231" r="3.9" fill="#fff"/>
<circle cx="172.7" cy="231" r="3.9" fill="none" stroke="#000" stroke-width=".27"/>
<circle cx="173.6" cy="240.6" r="3.9" fill="#fff"/>
<circle cx="173.6" cy="240.6" r="3.9" fill="none" stroke="#000" stroke-width=".27"/>
<circle cx="170.7" cy="249.6" r="3.9" fill="#fff"/>
<circle cx="170.7" cy="249.6" r="3.9" fill="none" stroke="#000" stroke-width=".27"/>
<circle cx="175.6" cy="260.1" r="3.9" fill="#fff"/>
<circle cx="175.6" cy="260.1" r="3.9" fill="none" stroke="#000" stroke-width=".27"/>
<circle cx="171.7" cy="270" r="3.9" fill="#fff"/>
<circle cx="171.7" cy="270" r="3.9" fill="none" stroke="#000" stroke-width=".27"/>
<circle cx="179.1" cy="279.5" r="3.9" fill="#fff"/>
<g fill="none" stroke="#000" stroke-width=".27">
<path d="M49.6 249.8v19.5M48.7 268.9l.9 .4 .8-.4-.8 1.7zM49.5 267.1l1.8-.9-.5 .9 .5 .8zM50.8 267.1h12"/>
<circle cx="179.1" cy="279.5" r="3.9"/>
</g>
<path d="M49.5 267.1l1.8-.9-.5 .9 .5 .8zM48.7 268.9l.9 .4 .8-.4-.8 1.7z" fill="#000"/>
<path d="M98.7 115l15-5.8 15 5.8-15 5.7z" fill="#fff"/>
<path d="M98.7 115l15-5.8 15 5.8-15 5.7z" fill="none" stroke="#000" stroke-width=".27"/>
<text font-size="7.1" x="324.7" y="244.1">ГУИР.410901.012 ГЧ</text>
<g font-size="6.1">
<text x="82.3" y="14.7" transform="rotate(-180 82.3 14.7)">ГУИР.410901.012 ГЧ</text>
<text x="302" y="255.6">Веб-приложение для</text>
<text x="296.8" y="262.8">управления банковскими</text>
<text x="302.5" y="269.9">счетами и картами</text>
<text x="295.3" y="278.7">Схема алгоритма работы</text>
<text x="316.6" y="285.9">системы</text>
<text x="364.5" y="282.2">ПОИТ, гр. 410901</text>
</g>
<text font-size="4.6" x="397.8" y="262.3">1:1</text>
<g font-size="3.5">
<text x="230.4" y="257.4">Изм</text>
<text x="237.6" y="257.4">Лист</text>
<text x="250.8" y="257.4">№ докум.</text>
<text x="271.8" y="257.4">Подп.</text>
<text x="283.6" y="257.4">Дата</text>
<text x="364.2" y="252.4">Лит.</text>
<text x="378.6" y="252.4">Масса</text>
<text x="393.4" y="252.4">Масштаб</text>
<text x="232.5" y="262">Разраб.</text>
<text x="248.3" y="262">Дубинин Б.А.</text>
<text x="231.4" y="266.9">Проверил</text>
<text x="248.8" y="266.9">Болтак С.В.</text>
<text x="231.4" y="271.8">Т. контр.</text>
<text x="365.1" y="271.8">Лист 1</text>
<text x="387.8" y="271.8">Листов 1</text>
<text x="231.4" y="281.4">Н. контр.</text>
<text x="234.7" y="286.3">Утв.</text>
</g>
<text font-size="3" x="366.6" y="261.8">У</text>
<g font-size="2.9">
<text x="121.9" y="17.3">1</text>
<text x="251.3" y="21.2">3</text>
<text x="271.8" y="19.5">Страница &quot;новый</text>
<text x="277" y="23.2">перевод&quot;</text>
<text x="312.6" y="21.2">Выбор действия</text>
<text x="40.9" y="32.8">НАЧАЛО</text>
<text x="108.7" y="33.3">Страница &quot;все счета&quot;</text>
<text x="252.4" y="38.9">ввести IBAN</text>
<text x="334.8" y="41.4">1</text>
<text x="32.8" y="47.8">Обращение к сервису</text>
<text x="251.9" y="42.6">отправителя</text>
<text x="37.8" y="51.2">accounts GET</text>
<text x="112.6" y="50.2">Выбор действия</text>
<text x="335.6" y="51.2">2</text>
<text x="39.9" y="54.9">/accounts</text>
<text x="252.5" y="54.9">ввести IBAN</text>
<text x="252.9" y="58.6">получателя</text>
<text x="332.5" y="61.8">4</text>
<text x="32.7" y="66.9">Обновление страницы</text>
<text x="38.6" y="70.6">&quot;все счета&quot;</text>
<text x="70.6" y="70.1">Обращение к сервису</text>
<text x="333.6" y="71.3">5</text>
<text x="75.5" y="73.6">accounts GET</text>
<text x="77.6" y="77.2">/accounts</text>
<text x="251.8" y="72.6">ввести сумму</text>
<text x="104.9" y="80.4">2</text>
<text x="146.3" y="80.4">4</text>
<text x="185.2" y="80.4">6</text>
<text x="333.6" y="81.2">6</text>
<text x="45.2" y="84.1">1</text>
<text x="70.3" y="89.3">Обновление страницы</text>
<text x="250.2" y="88.8">Выбор действия</text>
<text x="76.2" y="93">&quot;все счета&quot;</text>
<text x="333.6" y="90.8">7</text>
<text x="132.9" y="98.6">3</text>
<text x="175.6" y="98.6">5</text>
<text x="214.2" y="98.6">7</text>
<text x="289.2" y="100.8">Запрос к сервису</text>
<text x="244.5" y="105">1</text>
<text x="289.6" y="108">POST /transfers</text>
<text x="293.9" y="104.3">accounts</text>
<text x="325.9" y="104">3</text>
<text x="61.6" y="113.9">Страница &quot;создать</text>
<text x="138.2" y="113.6">4</text>
<text x="156.9" y="113.6">Страница &quot;выписка&quot;</text>
<text x="199.8" y="113.6">Выбор действия</text>
<text x="42.7" y="115.6">2</text>
<text x="70" y="117.5">счёт&quot;</text>
<text x="104" y="115.8">Выбор действия</text>
<text x="237.5" y="118.3">5</text>
<text x="254.8" y="118.3">Страница &quot;избранные&quot;</text>
<text x="298.9" y="118.3">Выбор действия</text>
<text x="139.4" y="131.5">ввести IBAN</text>
<text x="40.2" y="133.3">ввести начальный</text>
<text x="47" y="137">баланс</text>
<text x="125.9" y="135.7">1</text>
<text x="143.2" y="135.2">счёта</text>
<text x="221.8" y="134">1</text>
<text x="238.6" y="136">ввести IBAN</text>
<text x="346.6" y="135">6</text>
<text x="222.6" y="143.8">2</text>
<text x="238.2" y="139.7">отправителя</text>
<text x="321" y="138.4">1</text>
<text x="128" y="145.8">3</text>
<text x="139.2" y="147.3">ввести дату</text>
<text x="321.8" y="148.5">2</text>
<text x="333.6" y="149.7">Страница &quot;все карты&quot;</text>
<text x="377.7" y="149.7">Выбор действия</text>
<text x="42.2" y="151">ввести валюту</text>
<text x="137.2" y="151">начала периода</text>
<text x="225.5" y="154.4">3</text>
<text x="238.8" y="151.9">ввести IBAN</text>
<text x="239.1" y="155.6">получателя</text>
<text x="123.9" y="156.4">4</text>
<text x="318.8" y="159.1">4</text>
<text x="40.4" y="166.9">ввести настройки</text>
<text x="126.5" y="165.9">5</text>
<text x="139.5" y="164.7">ввести дату</text>
<text x="220.6" y="164">5</text>
<text x="135.7" y="168.4">окончания периода</text>
<text x="220.6" y="173.8">6</text>
<text x="238" y="169.6">ввести сумму</text>
<text x="323.8" y="168.7">3</text>
<text x="339.9" y="173.1">7</text>
<text x="399.9" y="170.1">1</text>
<text x="124.8" y="175.8">6</text>
<text x="319.9" y="178.5">6</text>
<text x="400.7" y="180">2</text>
<text x="41.6" y="183.4">Выбор действия</text>
<text x="124.8" y="185.4">7</text>
<text x="216.4" y="183.4">7</text>
<text x="236.7" y="186.1">Выбор действия</text>
<text x="319.9" y="188.1">7</text>
<text x="397.7" y="190.5">4</text>
<text x="130.6" y="194.9">Запрос к сервису accounts</text>
<text x="220.7" y="196.7">3</text>
<text x="49.6" y="199.4">Запрос к сервису accounts</text>
<text x="56.8" y="203">POST /accounts</text>
<text x="131.5" y="198.6">GET /transfers/statement</text>
<text x="244.7" y="202.1">Запрос к сервису accounts</text>
<text x="402.7" y="200.1">3</text>
<text x="35.6" y="208.9">1</text>
<text x="246" y="205.8">POST /transfers/favorite</text>
<text x="398.7" y="209.9">6</text>
<text x="88.6" y="214.6">7</text>
<text x="106.2" y="212.9">Страница &quot;выпустить</text>
<text x="150" y="214.6">Выбор действия</text>
<text x="230.3" y="211.6">5</text>
<text x="115.4" y="216.6">карту&quot;</text>
<text x="398.7" y="219.5">7</text>
<text x="57.7" y="232.3">ввести имя</text>
<text x="89.7" y="232.3">ввести IBAN</text>
<text x="171.9" y="231.8">1</text>
<text x="58.2" y="236">владельца</text>
<text x="93.5" y="236">счёта</text>
<text x="172.7" y="241.4">2</text>
<text x="54.9" y="250.7">Выбор действия</text>
<text x="169.9" y="250.5">4</text>
<text x="174.9" y="261">3</text>
<text x="65" y="266.2">Запрос к сервису cards</text>
<text x="72.2" y="269.9">POST /cards</text>
<text x="48.7" y="275.5">6</text>
<text x="171" y="270.9">6</text>
<text x="178.3" y="280.4">7</text>
</g>
<g font-size="2.7">
<text x="261.2" y="29.8">создать перевод</text>
<text x="290" y="39.7">перейти на вкладку &quot;все счета&quot;</text>
<text x="289.3" y="49.2">перейти на вкладку &quot;создать счёт&quot;</text>
<text x="79.3" y="58.1">обновить</text>
<text x="195.4" y="57.3">перейти на вкладку &quot;выпустить карту&quot;</text>
<text x="291.7" y="59.8">перейти на вкладку &quot;выписка&quot;</text>
<text x="96" y="63.5">создать</text>
<text x="108.1" y="67.9">перейти на вкладку</text>
<text x="111.3" y="71.3">&quot;создать счёт&quot;</text>
<text x="148.6" y="71.6">вкладку &quot;выписка&quot;</text>
<text x="152.1" y="68.2">перейти на</text>
<text x="187.3" y="71.1">вкладку &quot;все карты&quot;</text>
<text x="192.1" y="67.7">перейти на</text>
<text x="289.9" y="69.6">перейти на вкладку &quot;избранные&quot;</text>
<text x="291.1" y="79.2">перейти на вкладку &quot;все карты&quot;</text>
<text x="109.6" y="87.6">перейти на вкладку</text>
<text x="156" y="88.3">перейти на</text>
<text x="237.3" y="86.3">отменить</text>
<text x="270.8" y="85.8">выполнить</text>
<text x="112.3" y="91">&quot;новый перевод&quot;</text>
<text x="151.2" y="91.7">вкладку &quot;избранные&quot;</text>
<text x="281.9" y="92.7">перейти на вкладку &quot;выпустить карту&quot;</text>
<text x="48.2" y="123.9">создать счёт</text>
<text x="147.5" y="122.5">получить выписку</text>
<text x="245.6" y="126.6">добавить</text>
<text x="81.4" y="134.3">перейти на вкладку &quot;все счета&quot;</text>
<text x="177.3" y="132.3">перейти на вкладку &quot;все счета&quot;</text>
<text x="276.5" y="137">перейти на вкладку &quot;все счета&quot;</text>
<text x="81.2" y="143.8">перейти на вкладку &quot;новый перевод&quot;</text>
<text x="176.5" y="141.9">перейти на вкладку &quot;создать счёт&quot;</text>
<text x="275.8" y="146.5">перейти на вкладку &quot;создать счёт&quot;</text>
<text x="83.1" y="154.4">перейти на вкладку &quot;выписка&quot;</text>
<text x="176.8" y="151.5">перейти на вкладку &quot;новый перевод&quot;</text>
<text x="278.1" y="157.1">перейти на вкладку &quot;выписка&quot;</text>
<text x="331.9" y="158.6">выпустить</text>
<text x="81.8" y="163.2">перейти на вкладку &quot;избранные&quot;</text>
<text x="177.1" y="162">перейти на вкладку &quot;избранные&quot;</text>
<text x="276.5" y="166.2">перейти на вкладку &quot;новый перевод&quot;</text>
<text x="82.2" y="173.8">перейти на вкладку &quot;все карты&quot;</text>
<text x="178.1" y="171.8">перейти на вкладку &quot;все карты&quot;</text>
<text x="355.1" y="168.4">перейти на вкладку &quot;все счета&quot;</text>
<text x="277.3" y="176.5">перейти на вкладку &quot;все карты&quot;</text>
<text x="354.4" y="178">перейти на вкладку &quot;создать счёт&quot;</text>
<text x="29" y="180.7">отменить</text>
<text x="63.3" y="180.4">создать</text>
<text x="165.7" y="185.4">перейти на вкладку &quot;выпустить карту&quot;</text>
<text x="224.1" y="183.4">отменить</text>
<text x="257.1" y="183.1">сохранить</text>
<text x="73.3" y="187.3">перейти на вкладку &quot;выпустить карту&quot;</text>
<text x="268.4" y="190">перейти на вкладку &quot;выпустить карту&quot;</text>
<text x="356.8" y="188.6">перейти на вкладку &quot;выписка&quot;</text>
<text x="355.2" y="197.6">перейти на вкладку &quot;новый перевод&quot;</text>
<text x="356" y="208">перейти на вкладку &quot;все карты&quot;</text>
<text x="347" y="221.5">перейти на вкладку &quot;выпустить карту&quot;</text>
<text x="91.9" y="222.7">выпустить карту</text>
<text x="128.1" y="230.1">перейти на вкладку &quot;все счета&quot;</text>
<text x="126.2" y="239.9">перейти на вкладку &quot;создать счёт&quot;</text>
<text x="40.5" y="248.5">отменить</text>
<text x="75.1" y="247.8">выпустить</text>
<text x="129.7" y="248.5">перейти на вкладку &quot;выписка&quot;</text>
<text x="126.7" y="259.3">перейти на вкладку &quot;новый перевод&quot;</text>
<text x="127" y="268.9">перейти на вкладку &quot;все карты&quot;</text>
<text x="126.6" y="278.5">перейти на вкладку &quot;выпустить карту&quot;</text>
</g>
</svg>
